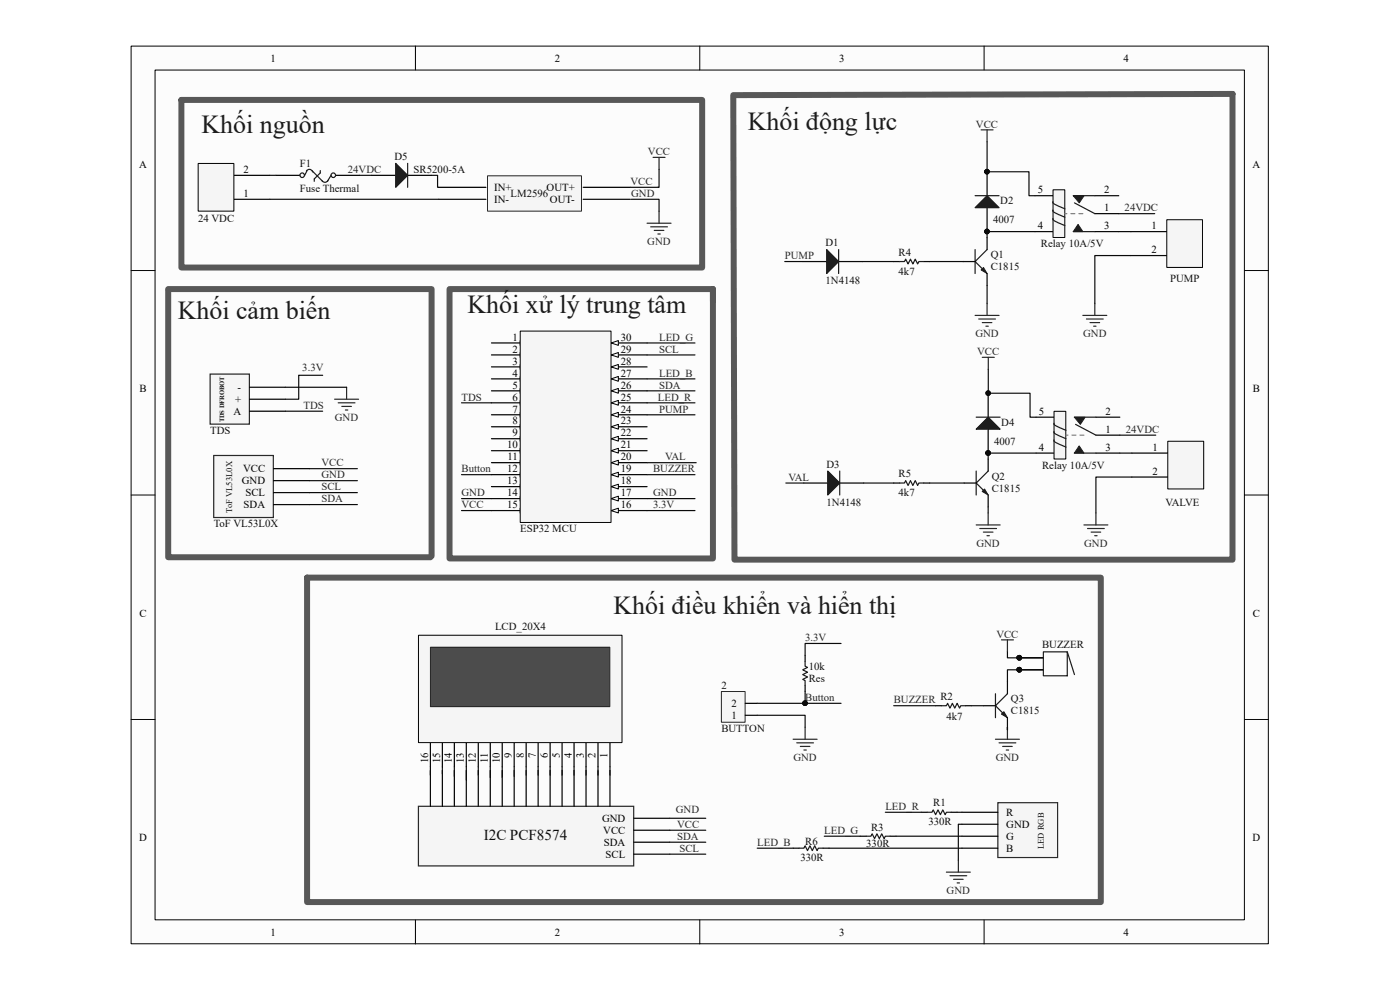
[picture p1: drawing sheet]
<svg xmlns="http://www.w3.org/2000/svg" width="297mm" height="210mm" viewBox="0 0 297 210" stroke-linecap="round" stroke-linejoin="round" font-family="sans-serif">
<path d="M27.9 9.8h241.2v190.4h-241.2z" fill="#fcfcfc"/>
<path d="M27.8 9.8h241.3v190.4h-241.3z" fill="none" stroke="#000" stroke-width=".21"/>
<path d="M32.9 14.9h231.1v180.2h-231.1z" fill="#fcfcfc"/>
<g fill="none" stroke="#000" stroke-width=".21">
<path d="M32.9 14.9h231.1v180.2h-231.1zM88.1 9.8v5M148.4 9.8v5M208.8 9.8v5M27.8 57.4h5.1M264 57.4h5.1M27.8 105h5.1M264 105h5.1M27.8 152.6h5.1M264 152.6h5.1M88.1 195.2v5M148.4 195.2v5"/>
<path d="M208.8 195.2v5"/>
</g>
<path d="M104.3 72.7h7.6" fill="none" stroke="#000" stroke-width=".25"/>
<path d="M110.4 72.2l1.5 .5-1.5 .6z" fill="#fcfcfc"/>
<path d="M110.4 72.2l1.5 .5-1.5 .6z" fill="none" stroke="#000" stroke-width=".21"/>
<path d="M104.3 75.3h7.6" fill="none" stroke="#000" stroke-width=".25"/>
<path d="M110.4 74.8l1.5 .5-1.5 .5z" fill="#fcfcfc"/>
<path d="M110.4 74.8l1.5 .5-1.5 .5z" fill="none" stroke="#000" stroke-width=".21"/>
<path d="M104.3 77.8h7.6" fill="none" stroke="#000" stroke-width=".25"/>
<path d="M110.4 77.3l1.5 .5-1.5 .5z" fill="#fcfcfc"/>
<path d="M110.4 77.3l1.5 .5-1.5 .5z" fill="none" stroke="#000" stroke-width=".21"/>
<path d="M104.3 80.4h7.6" fill="none" stroke="#000" stroke-width=".25"/>
<path d="M110.4 79.9l1.5 .5-1.5 .5z" fill="#fcfcfc"/>
<path d="M110.4 79.9l1.5 .5-1.5 .5z" fill="none" stroke="#000" stroke-width=".21"/>
<path d="M104.3 82.9h7.6" fill="none" stroke="#000" stroke-width=".25"/>
<path d="M110.4 82.4l1.5 .5-1.5 .5z" fill="#fcfcfc"/>
<path d="M110.4 82.4l1.5 .5-1.5 .5z" fill="none" stroke="#000" stroke-width=".21"/>
<path d="M104.3 85.4h7.6" fill="none" stroke="#000" stroke-width=".25"/>
<path d="M110.4 84.9l1.5 .5-1.5 .6z" fill="#fcfcfc"/>
<path d="M110.4 84.9l1.5 .5-1.5 .6z" fill="none" stroke="#000" stroke-width=".21"/>
<path d="M104.3 88h7.6" fill="none" stroke="#000" stroke-width=".25"/>
<path d="M110.4 87.5l1.5 .5-1.5 .5z" fill="#fcfcfc"/>
<path d="M110.4 87.5l1.5 .5-1.5 .5z" fill="none" stroke="#000" stroke-width=".21"/>
<path d="M104.3 90.5h7.6" fill="none" stroke="#000" stroke-width=".25"/>
<path d="M110.4 90l1.5 .5-1.5 .5z" fill="#fcfcfc"/>
<path d="M110.4 90l1.5 .5-1.5 .5z" fill="none" stroke="#000" stroke-width=".21"/>
<path d="M104.3 93.1h7.6" fill="none" stroke="#000" stroke-width=".25"/>
<path d="M110.4 92.6l1.5 .5-1.5 .5z" fill="#fcfcfc"/>
<path d="M110.4 92.6l1.5 .5-1.5 .5z" fill="none" stroke="#000" stroke-width=".21"/>
<path d="M104.3 95.6h7.6" fill="none" stroke="#000" stroke-width=".25"/>
<path d="M110.4 95.1l1.5 .5-1.5 .5z" fill="#fcfcfc"/>
<path d="M110.4 95.1l1.5 .5-1.5 .5z" fill="none" stroke="#000" stroke-width=".21"/>
<path d="M104.3 98.1h7.6" fill="none" stroke="#000" stroke-width=".25"/>
<path d="M110.4 97.6l1.5 .5-1.5 .6z" fill="#fcfcfc"/>
<path d="M110.4 97.6l1.5 .5-1.5 .6z" fill="none" stroke="#000" stroke-width=".21"/>
<path d="M104.3 100.7h7.6" fill="none" stroke="#000" stroke-width=".25"/>
<path d="M110.4 100.2l1.5 .5-1.5 .5z" fill="#fcfcfc"/>
<path d="M110.4 100.2l1.5 .5-1.5 .5z" fill="none" stroke="#000" stroke-width=".21"/>
<path d="M104.3 103.2h7.6" fill="none" stroke="#000" stroke-width=".25"/>
<path d="M110.4 102.7l1.5 .5-1.5 .5z" fill="#fcfcfc"/>
<path d="M110.4 102.7l1.5 .5-1.5 .5z" fill="none" stroke="#000" stroke-width=".21"/>
<path d="M104.3 105.8h7.6" fill="none" stroke="#000" stroke-width=".25"/>
<path d="M110.4 105.3l1.5 .5-1.5 .5z" fill="#fcfcfc"/>
<path d="M110.4 105.3l1.5 .5-1.5 .5z" fill="none" stroke="#000" stroke-width=".21"/>
<path d="M104.3 108.3h7.6" fill="none" stroke="#000" stroke-width=".25"/>
<path d="M110.4 107.8l1.5 .5-1.5 .5z" fill="#fcfcfc"/>
<path d="M110.4 107.8l1.5 .5-1.5 .5z" fill="none" stroke="#000" stroke-width=".21"/>
<path d="M129.7 108.3h7.6" fill="none" stroke="#000" stroke-width=".25"/>
<path d="M129.7 108.3l1.5-.5v1z" fill="#fcfcfc"/>
<path d="M129.7 108.3l1.5-.5v1z" fill="none" stroke="#000" stroke-width=".21"/>
<path d="M129.7 105.8h7.6" fill="none" stroke="#000" stroke-width=".25"/>
<path d="M129.7 105.8l1.5-.5v1z" fill="#fcfcfc"/>
<path d="M129.7 105.8l1.5-.5v1z" fill="none" stroke="#000" stroke-width=".21"/>
<path d="M129.7 103.2h7.6" fill="none" stroke="#000" stroke-width=".25"/>
<path d="M129.7 103.2l1.5-.5v1z" fill="#fcfcfc"/>
<path d="M129.7 103.2l1.5-.5v1z" fill="none" stroke="#000" stroke-width=".21"/>
<path d="M129.7 100.7h7.6" fill="none" stroke="#000" stroke-width=".25"/>
<path d="M129.7 100.7l1.5-.5v1z" fill="#fcfcfc"/>
<path d="M129.7 100.7l1.5-.5v1z" fill="none" stroke="#000" stroke-width=".21"/>
<path d="M129.7 98.1h7.6" fill="none" stroke="#000" stroke-width=".25"/>
<path d="M129.7 98.1l1.5-.5v1.1z" fill="#fcfcfc"/>
<path d="M129.7 98.1l1.5-.5v1.1z" fill="none" stroke="#000" stroke-width=".21"/>
<path d="M129.7 95.6h7.6" fill="none" stroke="#000" stroke-width=".25"/>
<path d="M129.7 95.6l1.5-.5v1z" fill="#fcfcfc"/>
<path d="M129.7 95.6l1.5-.5v1z" fill="none" stroke="#000" stroke-width=".21"/>
<path d="M129.7 93.1h7.6" fill="none" stroke="#000" stroke-width=".25"/>
<path d="M129.7 93.1l1.5-.5v1z" fill="#fcfcfc"/>
<path d="M129.7 93.1l1.5-.5v1z" fill="none" stroke="#000" stroke-width=".21"/>
<path d="M129.7 90.5h7.6" fill="none" stroke="#000" stroke-width=".25"/>
<path d="M129.7 90.5l1.5-.5v1z" fill="#fcfcfc"/>
<path d="M129.7 90.5l1.5-.5v1z" fill="none" stroke="#000" stroke-width=".21"/>
<path d="M129.7 88h7.6" fill="none" stroke="#000" stroke-width=".25"/>
<path d="M129.7 88l1.5-.5v1z" fill="#fcfcfc"/>
<path d="M129.7 88l1.5-.5v1z" fill="none" stroke="#000" stroke-width=".21"/>
<path d="M129.7 85.4h7.6" fill="none" stroke="#000" stroke-width=".25"/>
<path d="M129.7 85.4l1.5-.5v1.1z" fill="#fcfcfc"/>
<path d="M129.7 85.4l1.5-.5v1.1z" fill="none" stroke="#000" stroke-width=".21"/>
<path d="M129.7 82.9h7.6" fill="none" stroke="#000" stroke-width=".25"/>
<path d="M129.7 82.9l1.5-.5v1z" fill="#fcfcfc"/>
<path d="M129.7 82.9l1.5-.5v1z" fill="none" stroke="#000" stroke-width=".21"/>
<path d="M129.7 80.4h7.6" fill="none" stroke="#000" stroke-width=".25"/>
<path d="M129.7 80.4l1.5-.5v1z" fill="#fcfcfc"/>
<path d="M129.7 80.4l1.5-.5v1z" fill="none" stroke="#000" stroke-width=".21"/>
<path d="M129.7 77.8h7.6" fill="none" stroke="#000" stroke-width=".25"/>
<path d="M129.7 77.8l1.5-.5v1z" fill="#fcfcfc"/>
<path d="M129.7 77.8l1.5-.5v1z" fill="none" stroke="#000" stroke-width=".21"/>
<path d="M129.7 75.3h7.6" fill="none" stroke="#000" stroke-width=".25"/>
<path d="M129.7 75.3l1.5-.5v1z" fill="#fcfcfc"/>
<path d="M129.7 75.3l1.5-.5v1z" fill="none" stroke="#000" stroke-width=".21"/>
<path d="M129.7 72.7h7.6" fill="none" stroke="#000" stroke-width=".25"/>
<path d="M129.7 72.7l1.5-.5v1.1z" fill="#fcfcfc"/>
<path d="M129.7 72.7l1.5-.5v1.1z" fill="none" stroke="#000" stroke-width=".21"/>
<path d="M110.4 70.3h19.2v40.5h-19.2z" fill="#f5f5f5"/>
<path d="M110.4 70.2h19.2v40.6h-19.2z" fill="none" stroke="#000" stroke-width=".21"/>
<path d="M239.9 49.1h7.6M239.9 54.2h7.6" fill="none" stroke="#000" stroke-width=".25"/>
<path d="M247.6 46.7h7.5v10h-7.5z" fill="#f5f5f5"/>
<path d="M247.5 46.6h7.6v10.1h-7.6z" fill="none" stroke="#000" stroke-width=".21"/>
<path d="M182.5 177.4h1.3M188.8 177.4h1.3M195.4 172.3h1.3M201.8 172.3h1.3" fill="none" stroke="#000" stroke-width=".25"/>
<path d="M183.8 177.4h1l.2-.5 .5 1 .5-1 .5 1 .6-1 .5 1 .2-.5h1M196.7 172.3h1l.3-.5 .5 1 .5-1 .5 1 .5-1 .5 1 .3-.5h1" fill="none" stroke="#1c1c1c" stroke-width=".25"/>
<path d="M153.1 146.7h5v6.5h-5z" fill="#f5f5f5"/>
<path d="M153 146.7h5.1v6.5h-5.1z" fill="none" stroke="#262626" stroke-width=".21"/>
<path d="M219.6 41.5h3.8M219.6 49.1h3.8M232.3 45.3h5M232.3 41.5h5M232.3 49.1h5M170.8 139v1.3M158.1 151.7h2.5M158.1 149.2h2.5M170.8 145.4v1.3" fill="none" stroke="#000" stroke-width=".25"/>
<path d="M168.3 156.8h5M169 157.6h3.6M169.8 158.3h2M170.5 159.1h.6M170.8 154.3v2.5M200.8 185h5M201.5 185.8h3.6M202.3 186.5h2M203.1 187.3h.5M203.3 182.5v2.5" fill="none" stroke="#262626" stroke-width=".25"/>
<path d="M170.8 140.3v1l.5 .3-1 .5 1 .5-1 .5 1 .5-1 .5 .5 .3v1" fill="none" stroke="#1c1c1c" stroke-width=".25"/>
<circle cx="170.8" cy="149.2" r=".48" fill="#0e0e0e" stroke="#0e0e0e" stroke-width=".21"/>
<path d="M223.4 40.3h2.5v10.1h-2.5z" fill="#f5f5f5"/>
<path d="M223.4 40.3h2.5v10.1h-2.5z" fill="none" stroke="#000" stroke-width=".21"/>
<path d="M223.4 44.6l-.1 .2 .4 .3 2.2 1M223.4 46.3l-.1 .3 .4 .2 2.2 1.1M223.4 42.8l-.1 .2 .4 .3 2.2 1" fill="none" stroke="#1c1c1c" stroke-width=".25"/>
<path d="M227.7 41.5h2.3l-1 1.5z" fill="#1c1c1c"/>
<path d="M227.7 41.5h2.3l-1 1.5z" fill="none" stroke="#1c1c1c" stroke-width=".21"/>
<path d="M228.7 47.6l1 1.5h-2z" fill="#1c1c1c"/>
<path d="M228.7 47.6l1 1.5h-2z" fill="none" stroke="#1c1c1c" stroke-width=".21"/>
<path d="M227.7 49.1h4.6M227.7 41.5h4.6M227.9 43l4.4 2.3M211.2 147.2v5M213.7 147.2l-2.5 2.5 2 2" fill="none" stroke="#1c1c1c" stroke-width=".25"/>
<path d="M229.7 45.3h-3.8" fill="none" stroke="#808080" stroke-width=".25" stroke-dasharray=".8 .8"/>
<path d="M229.7 66.9h5.1M230.5 67.7h3.5M231.2 68.4h2.1M232 69.2h.5M232.3 64.4v2.5" fill="none" stroke="#262626" stroke-width=".25"/>
<path d="M212.4 151.5l.6-.5 .7 1.2z" fill="#1c1c1c"/>
<path d="M212.4 151.5l.6-.5 .7 1.2z" fill="none" stroke="#1c1c1c" stroke-width=".21"/>
<path d="M216.3 139.5h5M198.5 149.7h1.3M204.8 149.7h1.3M208.6 149.7h2.6M213.7 144.6v2.6M213.7 152.2v2.6M216.3 142.1h5" fill="none" stroke="#000" stroke-width=".25"/>
<g fill="#0e0e0e" stroke="#0e0e0e" stroke-width=".21">
<circle cx="216.2" cy="139.5" r=".48"/>
<circle cx="216.2" cy="142.1" r=".48"/>
</g>
<path d="M206.9 52.9v5.1M209.4 52.9l-2.5 2.6 2 2M221.3 138.3h5.1v5h-5.1zM226.4 138.3l1.5 4.8M199.8 149.7h1l.2-.5 .5 1 .5-1 .5 1 .6-1 .5 1 .2-.5h1" fill="none" stroke="#1c1c1c" stroke-width=".25"/>
<path d="M212.4 135.7h2.6M213.7 135.7v2.6M211.2 156.8h5.1M211.9 157.6h3.6M212.7 158.3h2M213.5 159.1h.5M213.7 154.3v2.5" fill="none" stroke="#262626" stroke-width=".25"/>
<path d="M208.1 57.3l.5-.5 .8 1.2z" fill="#1c1c1c"/>
<path d="M208.1 57.3l.5-.5 .8 1.2z" fill="none" stroke="#1c1c1c" stroke-width=".21"/>
<path d="M209.4 36.4v5.1M204.3 55.5h2.6M209.4 44.1v5M209.4 50.4v2.5M209.4 58v2.6" fill="none" stroke="#000" stroke-width=".25"/>
<g fill="#0e0e0e" stroke="#0e0e0e" stroke-width=".21">
<circle cx="209.4" cy="49.1" r=".48"/>
<circle cx="209.4" cy="36.4" r=".48"/>
</g>
<path d="M206.9 44.1l2.5-2.6 2.5 2.6z" fill="#1c1c1c"/>
<path d="M206.9 44.1l2.5-2.6 2.5 2.6zM206.9 41.5h5" fill="none" stroke="#1c1c1c" stroke-width=".25"/>
<g fill="#0e0e0e" stroke="#0e0e0e" stroke-width=".21">
<circle cx="209.4" cy="49.1" r=".48"/>
<circle cx="209.4" cy="36.4" r=".48"/>
</g>
<path d="M208.1 27.5h2.6M209.4 27.5v2.6M206.9 66.9h5M207.6 67.7h3.6M208.4 68.4h2M209.1 69.2h.6M209.4 64.4v2.5" fill="none" stroke="#262626" stroke-width=".25"/>
<path d="M240.1 96.1h7.6M240.1 101.2h7.6" fill="none" stroke="#000" stroke-width=".25"/>
<path d="M247.8 93.6h7.6v10.1h-7.6z" fill="#f5f5f5"/>
<path d="M247.7 93.6h7.7v10.1h-7.7z" fill="none" stroke="#000" stroke-width=".21"/>
<path d="M219.8 88.5h3.8M219.8 96.1h3.8M232.5 92.3h5.1M232.5 88.5h5.1M232.5 96.1h5.1" fill="none" stroke="#000" stroke-width=".25"/>
<path d="M223.6 87.3h2.5v10.1h-2.5z" fill="#f5f5f5"/>
<path d="M223.6 87.2h2.5v10.2h-2.5z" fill="none" stroke="#000" stroke-width=".21"/>
<path d="M223.6 91.5v.1a1 1 0 0 0 .9 .7l1.6 .8M223.6 93.3v.1a1.01 1.01 0 0 0 .9 .7l1.6 .7M223.6 89.8a1.01 1.01 0 0 0 .9 .8l1.6 .7" fill="none" stroke="#1c1c1c" stroke-width=".25"/>
<path d="M227.9 88.5h2.3l-1 1.5z" fill="#1c1c1c"/>
<path d="M227.9 88.5h2.3l-1 1.5z" fill="none" stroke="#1c1c1c" stroke-width=".21"/>
<path d="M228.9 94.6l1 1.5h-2z" fill="#1c1c1c"/>
<path d="M228.9 94.6l1 1.5h-2z" fill="none" stroke="#1c1c1c" stroke-width=".21"/>
<path d="M207.1 99.9v5.1M209.6 99.9l-2.5 2.6 2 2M227.9 96.1h4.6M227.9 88.5h4.6M228.2 90l4.3 2.3" fill="none" stroke="#1c1c1c" stroke-width=".25"/>
<path d="M229.9 92.3h-3.8" fill="none" stroke="#808080" stroke-width=".25" stroke-dasharray=".8 .8"/>
<path d="M229.9 111.3h5.1M230.7 112.1h3.6M231.5 112.9h2M232.2 113.6h.5M232.5 108.8v2.5" fill="none" stroke="#262626" stroke-width=".25"/>
<path d="M208.9 103.7l.7 1.3-1.2-.8z" fill="#1c1c1c"/>
<path d="M208.4 104.2l.5-.5 .7 1.3z" fill="none" stroke="#1c1c1c" stroke-width=".21"/>
<path d="M209.6 83.4v5.1M209.6 91v5.1M209.6 97.4v2.5M204.6 102.5h2.5M209.6 105v2.5" fill="none" stroke="#000" stroke-width=".25"/>
<circle cx="209.6" cy="96.1" r=".49" fill="#0e0e0e" stroke="#0e0e0e" stroke-width=".21"/>
<path d="M209.6 88.5l2.6 2.5h-5.1z" fill="#1c1c1c"/>
<path d="M207.1 91l2.5-2.5 2.6 2.5zM207.1 88.5h5.1" fill="none" stroke="#1c1c1c" stroke-width=".25"/>
<circle cx="209.6" cy="96.1" r=".49" fill="#0e0e0e" stroke="#0e0e0e" stroke-width=".21"/>
<path d="M208.4 75.8h2.5M209.7 75.8v2.5M207.1 111.3h5.1M207.9 112.1h3.5M208.6 112.9h2M209.4 113.6h.5M209.6 108.8v2.5" fill="none" stroke="#262626" stroke-width=".25"/>
<path d="M170.5 102.5h5.1M178.1 102.5h5.1" fill="none" stroke="#000" stroke-width=".25"/>
<path d="M175.6 99.9l2.5 2.6-2.5 2.5z" fill="#1c1c1c"/>
<path d="M175.6 99.9l2.5 2.6-2.5 2.5zM178.1 99.9v5.1" fill="none" stroke="#1c1c1c" stroke-width=".25"/>
<path d="M170.3 55.5h5.1M177.9 55.5h5.1" fill="none" stroke="#000" stroke-width=".25"/>
<path d="M175.4 52.9l2.5 2.6-2.5 2.5z" fill="#1c1c1c"/>
<path d="M175.4 52.9l2.5 2.6-2.5 2.5zM177.9 52.9v5.1" fill="none" stroke="#1c1c1c" stroke-width=".25"/>
<path d="M49.7 37.2h7.6M49.7 42.3h7.6" fill="none" stroke="#000" stroke-width=".25"/>
<path d="M42.1 34.7h7.5v10.1h-7.5z" fill="#f5f5f5"/>
<path d="M42 34.7h7.6v10.1h-7.6z" fill="none" stroke="#000" stroke-width=".21"/>
<path d="M137.3 47.4h5.1M138 48.1h3.6M138.8 48.9h2M139.6 49.6h.5M139.8 44.8v2.6" fill="none" stroke="#262626" stroke-width=".25"/>
<path d="M58.5 37.2h5.1M71.2 37.2h5.1" fill="none" stroke="#000" stroke-width=".25"/>
<g fill="none" stroke="#1c1c1c" stroke-width=".25">
<path d="M65 36.3l.6-.4 .5 .2 .2 .4M65.1 36.2l-.5 1M66.2 36.2l2.2 2.3M67.9 36.2v.5l-1.2 1.3v.5M69.6 38.3a.74 .74 0 0 1-1.3 .1M70.2 37.2l-.7 1.3"/>
<circle cx="64.1" cy="37.2" r=".48"/>
<circle cx="70.7" cy="37.2" r=".48"/>
</g>
<path d="M103.5 37.3h19.9v7.5h-19.9z" fill="#f5f5f5"/>
<path d="M103.4 37.3h20v7.5h-20z" fill="none" stroke="#262626" stroke-width=".21"/>
<path d="M78.9 37.2h5M86.5 37.2h5.1M93.1 39.7h10M123.7 39.7h10M93.1 42.3h10M123.7 42.3h10" fill="none" stroke="#000" stroke-width=".25"/>
<path d="M83.9 34.7l2.6 2.5-2.6 2.5z" fill="#1c1c1c"/>
<path d="M83.9 34.7l2.6 2.5-2.6 2.5zM86.5 34.7v5M190.9 55.5h1l.2-.5 .5 1 .5-1 .6 1 .5-1 .5 1 .2-.5h1M190.9 102.5h1l.2-.5 .5 1 .5-1 .6 1 .5-1 .5 1 .2-.5h1M169.5 179.9h1l.3-.5 .5 1 .5-1 .5 1 .5-1 .5 1 .3-.5h1" fill="none" stroke="#1c1c1c" stroke-width=".25"/>
<path d="M189.6 55.5h1.3M195.9 55.5h1.3M189.6 102.5h1.3M195.9 102.5h1.3M168.3 179.9h1.2M174.6 179.9h1.3" fill="none" stroke="#000" stroke-width=".25"/>
<path d="M38.5 21.2h110.5v35.6h-110.5zM155.6 20.2l105.9-.3v98.8h-105.7zM35.7 61.6v56.6h55.6M35.7 61.3h55.9v56.7M151.2 61.3v57.2h-55.8v-57.2h55.8v2.6M65.1 122.5h168.4v68.8h-168.4z" fill="none" stroke="#585858" stroke-width="1.3"/>
<path d="M211.7 170.3h12.7v11.6h-12.7z" fill-rule="evenodd" fill="#f5f5f5" stroke="#262626" stroke-width=".25"/>
<g fill="none" stroke="#000" stroke-width=".25">
<path d="M91.3 157.6v5M93.8 157.6v5M96.4 157.6v5M98.9 157.6v5M101.5 157.6v5M104 157.6v5M106.5 157.6v5M109.1 157.6v5M111.6 157.6v5M114.2 157.6v5M115.4 152.8v3M116.7 157.6v5"/>
<path d="M118 151.6v2.1M119.2 157.6v5M121.8 157.6v5M124.3 157.6v5M126.9 157.6v5M129.4 157.6v5M204.1 177.4h7.6M204.1 179.9h7.6M204.1 172.3h7.6M204.1 174.8h7.6"/>
</g>
<path d="M88.8 134.8h43.2v22.7h-43.2z" fill="#f5f5f5"/>
<path d="M88.8 134.7h43.2v22.8h-43.2z" fill="none" stroke="#000" stroke-width=".21"/>
<path d="M91.4 137.3h38v12.6h-38z" fill="#4c4c4c"/>
<path d="M91.3 137.3h38.1v12.6h-38.1z" fill="none" stroke="#262626" stroke-width=".21"/>
<path d="M88.8 171h45.6v12.7h-45.6z" fill-rule="evenodd" fill="#f5f5f5" stroke="#262626" stroke-width=".25"/>
<g fill="none" stroke="#000" stroke-width=".25">
<path d="M91.3 163.4v7.6M93.8 163.4v7.6M96.4 163.4v7.6M98.9 163.4v7.6M101.5 163.4v7.6M104 163.4v7.6M106.5 163.4v7.6M109.1 163.4v7.6M111.6 163.4v7.6M114.2 163.4v7.6M116.7 163.4v7.6M119.2 163.4v7.6"/>
<path d="M121.8 163.4v7.6M124.3 163.4v7.6M126.9 163.4v7.6M129.4 163.4v7.6M134.5 178.6h7.6M134.5 176.1h7.6M134.5 173.6h7.6M134.5 181.2h7.6"/>
</g>
<path d="M45.3 96.6h12.7v13.2h-12.7z" fill-rule="evenodd" fill="#f5f5f5" stroke="#262626" stroke-width=".25"/>
<path d="M58 99.4h7.7M58 104.5h7.7M58 107h7.7M58 102h7.7" fill="none" stroke="#000" stroke-width=".25"/>
<path d="M44.6 79.4h8.3v10.6h-8.3z" fill-rule="evenodd" fill="#f5f5f5" stroke="#262626" stroke-width=".25"/>
<path d="M53 82.1h7.6M53 87.2h7.6M53 84.7h7.6" fill="none" stroke="#000" stroke-width=".25"/>
<path d="M138.5 33.4h2.6M139.8 33.4v2.5M71 84.7h5.1M71.7 85.4h3.6M72.5 86.2h2M73.3 87h.5M73.5 82.1v2.6" fill="none" stroke="#262626" stroke-width=".25"/>
<g fill="none" stroke="#0e0e0e" stroke-width=".25">
<path d="M57.3 37.2h1.2M76.3 37.2h2.6M91.6 37.2h1.2v2.5h.3M139.8 35.9v3.8h-6.1M209.4 30.1v6.3h8.9v5.1h1.3M57.3 42.3h35.8M133.9 42.3h5.9v2.5M166.5 55.5h3.8M183 55.5h6.6M197.2 55.5h7.1M219.6 49.1h-10.2v1.3M237.3 49.1h2.6"/>
<path d="M237.3 45.3h7.7M239.9 54.2h-7.6v10.2M68.4 79.6h-5v5.1h-2.8M137.3 75.3h10.1M137.3 72.7h10.1M209.4 60.6v3.8M209.7 78.3v5.1h8.8v5.1h1.3M60.6 82.1h12.9M60.6 87.2h7.8M65.7 99.4h10.1M97.9 85.4h6.4M137.3 82.9h10.1"/>
<path d="M137.3 80.4h10.1M137.3 85.4h10.1M137.3 88h10.1M137.3 98.1h10.4M219.8 96.1h-10.2v1.3M237.6 96.1h2.5M237.6 92.3h7.6M65.7 102h10.1M65.7 104.5h10.1M65.7 107h10.1M97.9 100.7h6.4M97.9 105.8h6.4"/>
<path d="M97.9 108.3h6.4M137.3 100.7h10.1M137.3 105.8h10.1M137.3 108.3h10.1M166.7 102.5h3.8M183.2 102.5h6.4M197.2 102.5h7.4M209.6 107.5v1.3M240.1 101.2h-7.6v7.6M178.4 136.5h-7.6v2.5M213.7 138.3v1.2h2.6M160.6 151.7h10.2v2.6"/>
<path d="M160.6 149.2h17.8M170.8 146.7v2.5M189.6 149.7h8.9M206.1 149.7h2.5M213.7 154.3v.5M216.3 142.1h-2.6v2.5M91.3 162.6v1.8M93.8 162.6v1.6M96.4 162.6v2.1M98.9 162.6v2.8M101.5 162.6v1.8M104 162.6v2.3"/>
<path d="M106.5 162.6v2.3M109.1 162.6v2.1M111.6 162.6v1.8M114.2 162.6v1.8M116.7 162.6v1.8M119.2 162.6v1.8M121.8 162.6v1.8M124.3 162.6v1.8M126.9 162.6v1.8M129.4 162.6v1.8M142.1 173.6h7.6M142.1 176.1h7.6"/>
<path d="M142.1 178.6h7.6M160.6 179.9h7.7M174.9 177.4h7.6M175.9 179.9h28.2M187.8 172.3h7.6M190.1 177.4h14M203.1 172.3h1M204.1 174.8h-.8v7.7M142.1 181.2h7.6"/>
</g>
<g fill="#0e0e0e" stroke="#0e0e0e" stroke-width=".21">
<circle cx="216.2" cy="139.5" r=".48"/>
<circle cx="216.2" cy="142.1" r=".48"/>
<circle cx="209.4" cy="49.1" r=".48"/>
<circle cx="209.6" cy="96.1" r=".49"/>
<circle cx="170.8" cy="149.2" r=".48"/>
<circle cx="209.4" cy="36.4" r=".48"/>
<circle cx="209.6" cy="83.4" r=".48"/>
</g>
<g font-size="5.5" fill="#1c1c1c">
<text x="42.8" y="28.2">Khối nguồn</text>
<text x="158.6" y="27.6">Khối động lực</text>
<text x="37.7" y="67.7">Khối cảm biến</text>
<text x="99.2" y="66.5">Khối xử lý trung tâm</text>
<text x="130.2" y="130.2">Khối điều khiển và hiển thị</text>
</g>
<text font-size="3.2" fill="#0e0e0e" x="102.6" y="178.2">I2C PCF8574</text>
<g font-size="2.3">
<text x="57.4" y="13.1">1</text>
<text x="117.7" y="13.1">2</text>
<text x="178" y="13.1">3</text>
<text x="238.3" y="13.1">4</text>
<text x="29.5" y="35.6">A</text>
<text x="265.7" y="35.6">A</text>
<text x="51.7" y="41.8">1</text>
<text x="51.7" y="36.7">2</text>
<text x="104.9" y="40.5">IN+</text>
<text x="115.9" y="40.5">OUT+</text>
<text x="220.2" y="41">5</text>
<text x="234.3" y="41">2</text>
<text x="104.9" y="43.1">IN-</text>
<text x="116.7" y="43.1">OUT-</text>
<text x="234.3" y="44.8">1</text>
<text x="220.2" y="48.6">4</text>
<text x="234.3" y="48.6">3</text>
<text x="244.3" y="48.6">1</text>
<text x="244.3" y="53.7">2</text>
<text x="108.7" y="72.3">1</text>
<text x="108.7" y="74.8">2</text>
<text x="108.7" y="77.3">3</text>
<text x="131.7" y="77.3">28</text>
<text x="131.7" y="74.8">29</text>
<text x="131.7" y="72.3">30</text>
<text x="29.6" y="83.2">B</text>
<text x="50.4" y="82.9">-</text>
<text x="108.7" y="79.9">4</text>
<text x="108.7" y="82.4">5</text>
<text x="131.7" y="82.4">26</text>
<text x="131.7" y="79.9">27</text>
<text x="265.8" y="83.2">B</text>
<text x="49.5" y="88">A</text>
<text x="49.9" y="85.5">+</text>
<text x="108.7" y="85">6</text>
<text x="108.7" y="87.5">7</text>
<text x="131.7" y="87.5">24</text>
<text x="131.7" y="85">25</text>
<text x="220.4" y="88">5</text>
<text x="234.5" y="88">2</text>
<text x="107.6" y="95.1">10</text>
<text x="108.7" y="90">8</text>
<text x="108.7" y="92.6">9</text>
<text x="131.7" y="95.1">21</text>
<text x="131.7" y="92.6">22</text>
<text x="131.7" y="90">23</text>
<text x="220.4" y="95.6">4</text>
<text x="234.5" y="91.8">1</text>
<text x="234.5" y="95.6">3</text>
<text x="244.5" y="95.6">1</text>
<text x="51.6" y="100.2">VCC</text>
<text x="107.6" y="100.2">12</text>
<text x="107.7" y="97.7">11</text>
<text x="131.7" y="100.2">19</text>
<text x="131.7" y="97.7">20</text>
<text x="244.5" y="100.7">2</text>
<text x="51.3" y="102.7">GND</text>
<text x="51.7" y="107.8">SDA</text>
<text x="52.1" y="105.3">SCL</text>
<text x="107.6" y="102.7">13</text>
<text x="107.6" y="105.3">14</text>
<text x="107.6" y="107.8">15</text>
<text x="131.7" y="107.8">16</text>
<text x="131.7" y="105.3">17</text>
<text x="131.7" y="102.7">18</text>
<text x="29.6" y="130.9">C</text>
<text x="265.8" y="130.9">C</text>
<text x="155.2" y="149.9">2</text>
<text x="155.2" y="152.5">1</text>
<text x="90.8" y="161.9" transform="rotate(-90 90.8 161.9)">16</text>
<text x="93.3" y="161.9" transform="rotate(-90 93.3 161.9)">15</text>
<text x="95.9" y="161.9" transform="rotate(-90 95.9 161.9)">14</text>
<text x="98.4" y="161.9" transform="rotate(-90 98.4 161.9)">13</text>
<text x="101" y="161.9" transform="rotate(-90 101 161.9)">12</text>
<text x="103.5" y="161.8" transform="rotate(-90 103.5 161.8)">11</text>
<text x="106" y="161.9" transform="rotate(-90 106 161.9)">10</text>
<text x="108.6" y="160.7" transform="rotate(-90 108.6 160.7)">9</text>
<text x="111.1" y="160.7" transform="rotate(-90 111.1 160.7)">8</text>
<text x="113.7" y="160.7" transform="rotate(-90 113.7 160.7)">7</text>
<text x="116.2" y="160.7" transform="rotate(-90 116.2 160.7)">6</text>
<text x="118.7" y="160.7" transform="rotate(-90 118.7 160.7)">5</text>
<text x="121.3" y="160.7" transform="rotate(-90 121.3 160.7)">4</text>
<text x="123.8" y="160.7" transform="rotate(-90 123.8 160.7)">3</text>
<text x="126.4" y="160.7" transform="rotate(-90 126.4 160.7)">2</text>
<text x="128.9" y="160.7" transform="rotate(-90 128.9 160.7)">1</text>
<text x="213.5" y="173.1">R</text>
<text x="29.5" y="178.5">D</text>
<text x="127.7" y="174.3">GND</text>
<text x="128" y="176.9">VCC</text>
<text x="128.1" y="179.4">SDA</text>
<text x="213.5" y="178.1">G</text>
<text x="213.5" y="175.6">GND</text>
<text x="265.7" y="178.5">D</text>
<text x="128.5" y="181.9">SCL</text>
<text x="213.5" y="180.7">B</text>
<text x="57.4" y="198.5">1</text>
<text x="117.7" y="198.5">2</text>
<text x="178" y="198.5">3</text>
<text x="238.3" y="198.5">4</text>
</g>
<g font-size="2.3" fill="#262626">
<text x="207" y="27.1">VCC</text>
<text x="137.5" y="32.9">VCC</text>
<text x="73.8" y="36.7">24VDC</text>
<text x="133.7" y="39.2">VCC</text>
<text x="133.9" y="41.8">GND</text>
<text x="238.6" y="44.8">24VDC</text>
<text x="137.3" y="51.9">GND</text>
<text x="166.5" y="55">PUMP</text>
<text x="206.9" y="71.5">GND</text>
<text x="229.8" y="71.5">GND</text>
<text x="139.8" y="74.8">SCL</text>
<text x="139.8" y="72.3">LED_G</text>
<text x="207.3" y="75.3">VCC</text>
<text x="64.1" y="78.6">3.3V</text>
<text x="139.8" y="82.4">SDA</text>
<text x="139.8" y="79.9">LED_B</text>
<text x="64.4" y="86.7">TDS</text>
<text x="71" y="89.3">GND</text>
<text x="97.9" y="85">TDS</text>
<text x="139.6" y="85">LED_R</text>
<text x="139.8" y="87.5">PUMP</text>
<text x="238.8" y="91.8">24VDC</text>
<text x="68.2" y="98.9">VCC</text>
<text x="68.2" y="101.5">GND</text>
<text x="97.9" y="100.2">Button</text>
<text x="138.6" y="100.2">BUZZER</text>
<text x="141.1" y="97.7">VAL</text>
<text x="167.3" y="102">VAL</text>
<text x="68.2" y="104">SCL</text>
<text x="68.2" y="106.6">SDA</text>
<text x="97.9" y="105.3">GND</text>
<text x="97.9" y="107.8">VCC</text>
<text x="138.6" y="107.8">3.3V</text>
<text x="138.6" y="105.3">GND</text>
<text x="207.1" y="116">GND</text>
<text x="230" y="116">GND</text>
<text x="170.8" y="136">3.3V</text>
<text x="211.4" y="135.3">VCC</text>
<text x="170.8" y="148.7">Button</text>
<text x="189.6" y="149.2">BUZZER</text>
<text x="168.3" y="161.4">GND</text>
<text x="211.2" y="161.4">GND</text>
<text x="143.4" y="172.6">GND</text>
<text x="187.8" y="171.8">LED_R</text>
<text x="143.6" y="175.6">VCC</text>
<text x="143.6" y="178.1">SDA</text>
<text x="160.7" y="179.4">LED_B</text>
<text x="174.9" y="176.9">LED_G</text>
<text x="144.1" y="180.7">SCL</text>
<text x="200.8" y="189.6">GND</text>
</g>
<g font-size="2.3" fill="#0e0e0e">
<text x="63.6" y="35.4">F1</text>
<text x="83.7" y="33.9">D5</text>
<text x="63.6" y="40.8">Fuse Thermal</text>
<text x="87.8" y="36.7">SR5200-5A</text>
<text x="108.3" y="41.8">LM2596</text>
<text x="42" y="47.1">24 VDC</text>
<text x="210.7" y="47.4">4007</text>
<text x="212.2" y="43.3">D2</text>
<text x="175.1" y="52.2">D1</text>
<text x="220.8" y="52.5">Relay 10A/5V</text>
<text x="190.6" y="54.2">R4</text>
<text x="190.6" y="58.3">4k7</text>
<text x="210.2" y="54.7">Q1</text>
<text x="210.2" y="57.3">C1815</text>
<text x="248.2" y="59.8">PUMP</text>
<text x="175.1" y="60.3">1N4148</text>
<text x="44.6" y="92.1">TDS</text>
<text x="210.9" y="94.4">4007</text>
<text x="212.4" y="90.3">D4</text>
<text x="175.3" y="99.2">D3</text>
<text x="190.6" y="101.2">R5</text>
<text x="210.4" y="101.7">Q2</text>
<text x="221.1" y="99.4">Relay 10A/5V</text>
<text x="175.3" y="107.3">1N4148</text>
<text x="190.6" y="105.3">4k7</text>
<text x="210.4" y="104.3">C1815</text>
<text x="247.2" y="107.3">VALVE</text>
<text x="45.3" y="111.9">ToF VL53L0X</text>
<text x="110.4" y="112.9">ESP32 MCU</text>
<text x="105" y="133.7">LCD_20X4</text>
<text x="221.1" y="137.5">BUZZER</text>
<text x="171.6" y="142.1">10k</text>
<text x="153" y="146.1">2</text>
<text x="171.6" y="144.6">Res</text>
<text x="199.5" y="148.4">R2</text>
<text x="214.5" y="148.9">Q3</text>
<text x="153" y="155.3">BUTTON</text>
<text x="200.8" y="152.7">4k7</text>
<text x="214.5" y="151.5">C1815</text>
<text x="198" y="171">R1</text>
<text x="170.8" y="179.2">R6</text>
<text x="183.8" y="179.7">330R</text>
<text x="184.8" y="176.4">R3</text>
<text x="197" y="175.1">330R</text>
<text x="169.8" y="182.7">330R</text>
</g>
<g font-size="1.8" fill="#0e0e0e">
<text x="49.3" y="108.8" transform="rotate(-90 49.3 108.8)">ToF VL53L0X</text>
<text x="221.4" y="180.2" transform="rotate(-90 221.4 180.2)">LED RGB</text>
</g>
<text font-size="1.4" fill="#0e0e0e" x="47.6" y="89.6" transform="rotate(-90 47.6 89.6)">TDS DFROBOT</text>
</svg>
